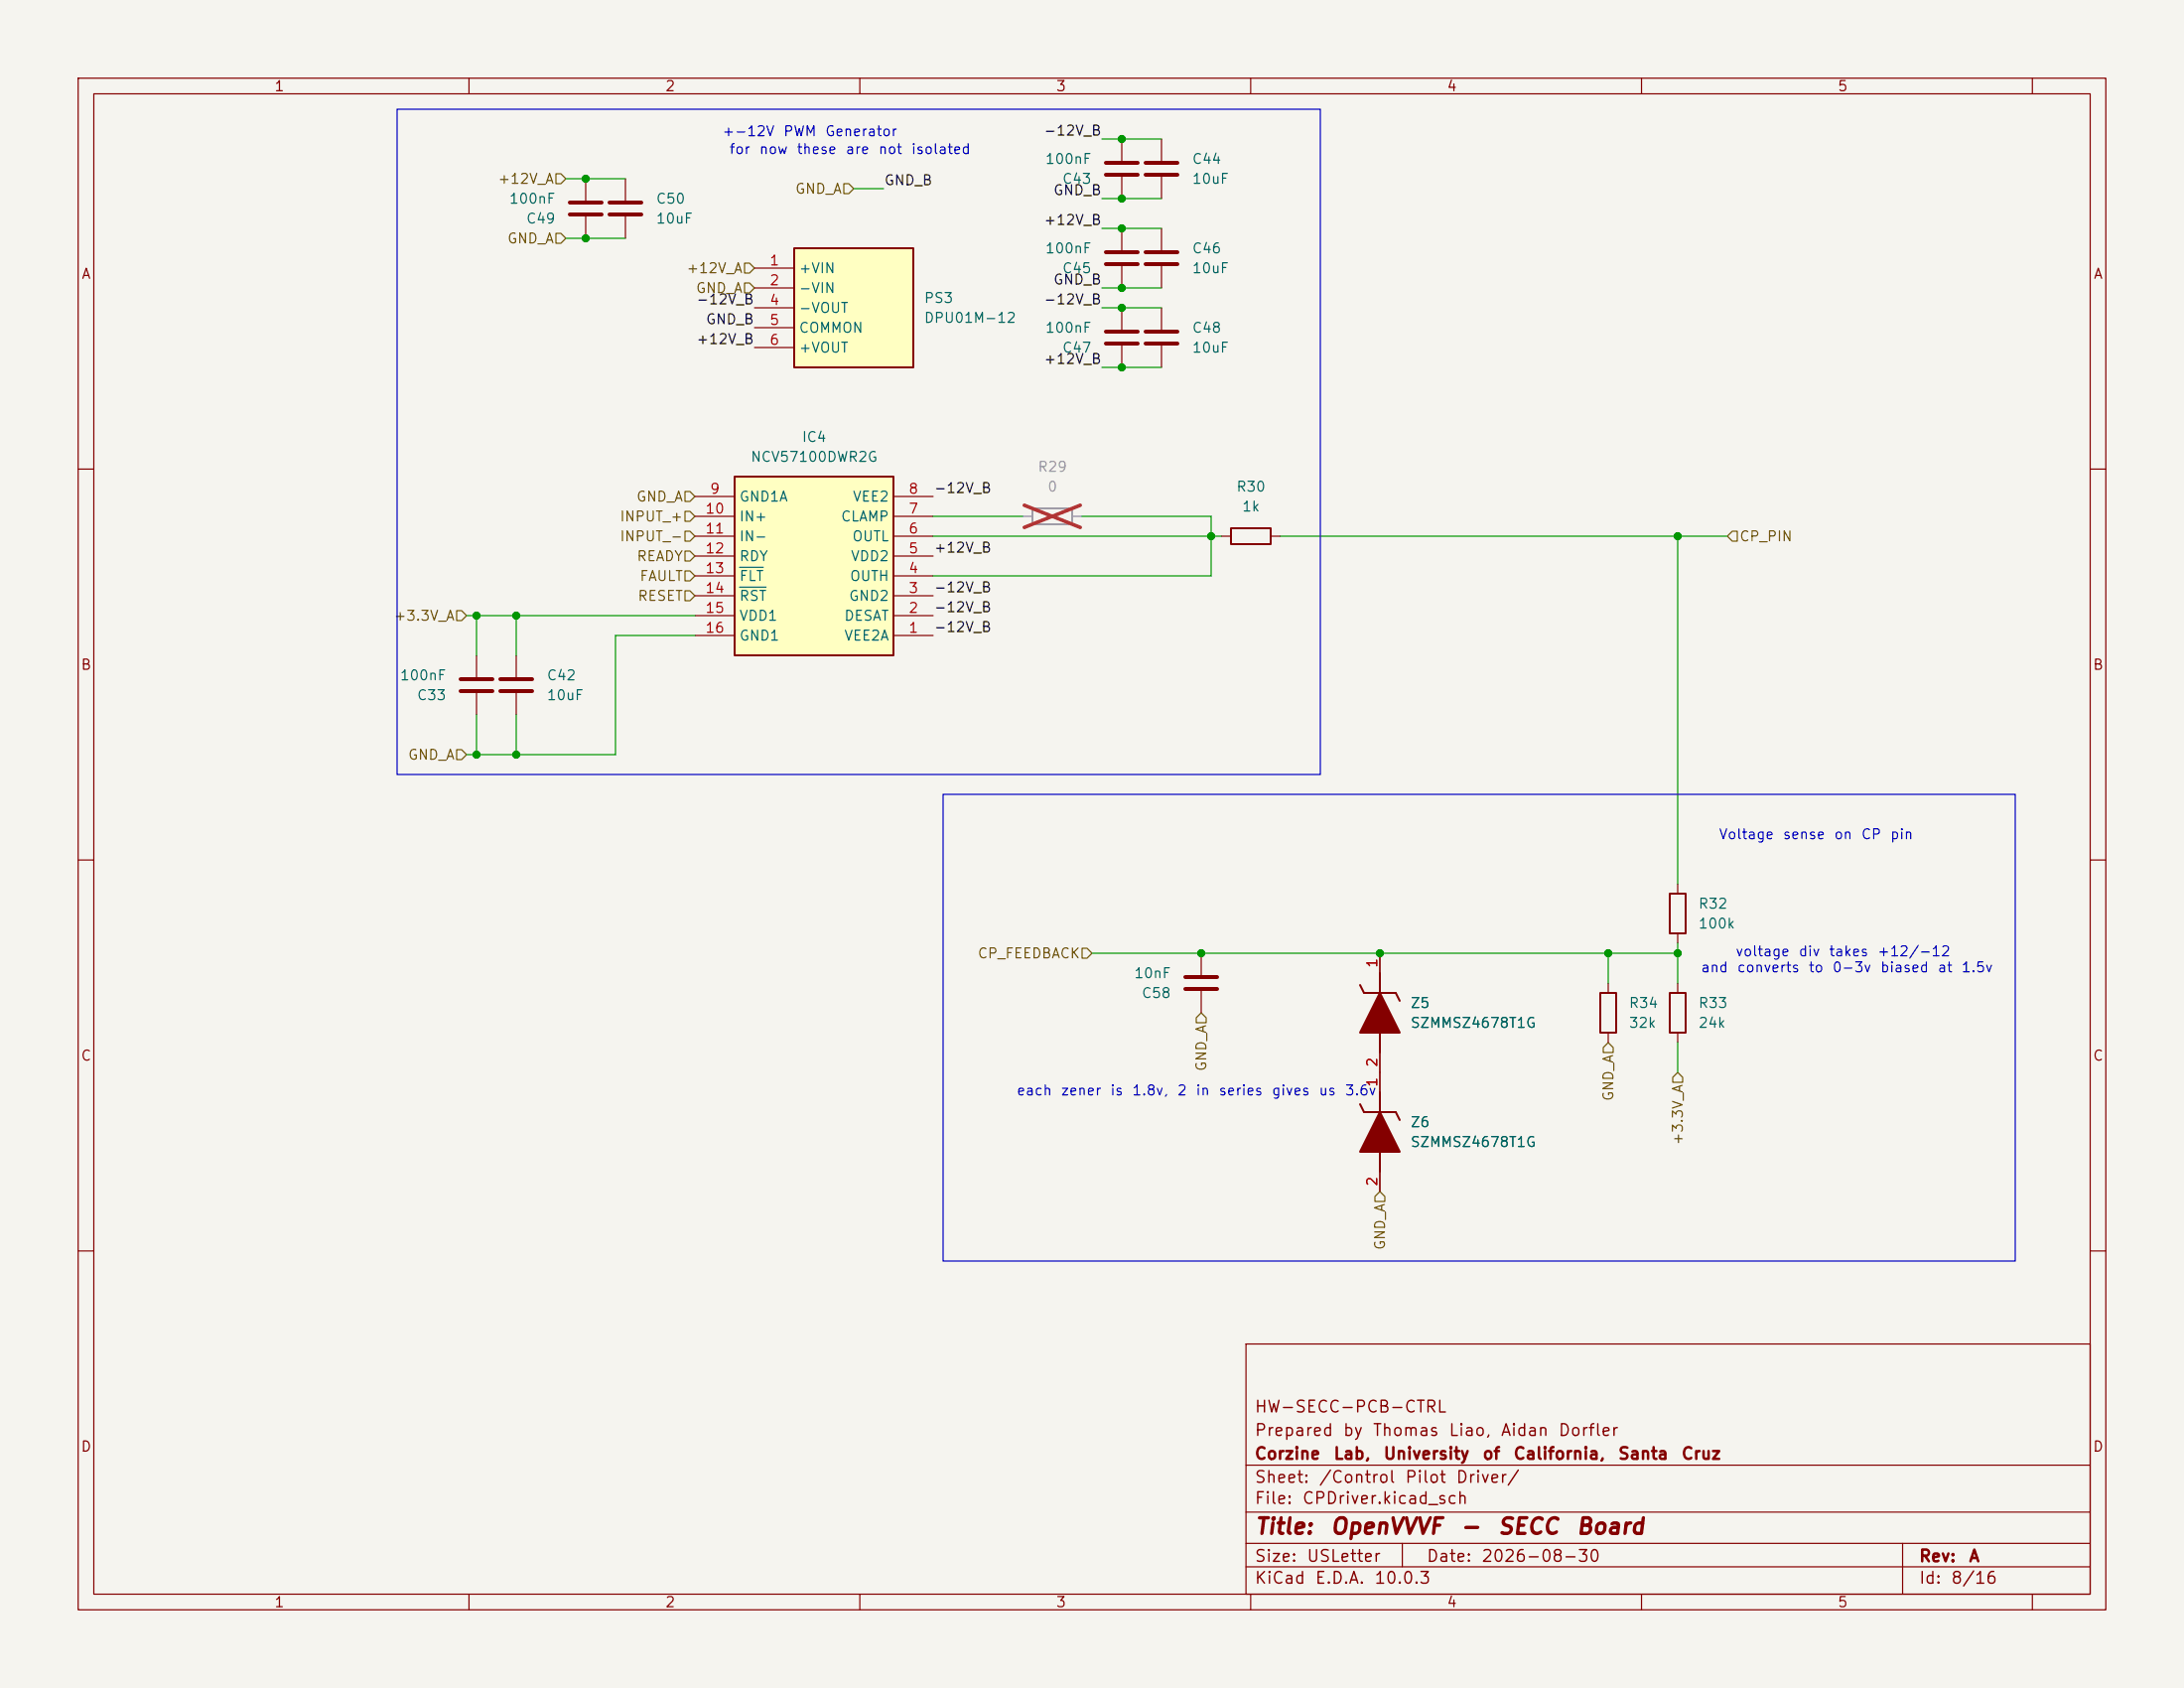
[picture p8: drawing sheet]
<svg xmlns="http://www.w3.org/2000/svg" width="279mm" height="216mm" viewBox="0 0 279 216" stroke-linecap="round" stroke-linejoin="round" font-family="sans-serif">
<path d="M0 0h279.4v215.9h-279.4z" fill="#f5f4ef" stroke="#f5f4ef" stroke-width=".13"/>
<g fill="none" stroke="#840000" stroke-width=".15">
<path d="M10 10h259.4v195.9h-259.4zM12 12h255.4v191.9h-255.4zM60 10v2M110 10v2M160 10v2M210 10v2M260 10v2M148.6 29.2v2.8M148.6 34v2.8M10 60h2M267.4 60h2M10 110h2"/>
<path d="M214.6 113v1.3M214.6 119.4v1.3M267.4 110h2M153.7 121.9v2.8M153.7 126.7v2.8M176.5 121.9v2.6M176.5 134.6v5.1M205.7 125.7v1.3M205.7 132.1v1.3M214.6 125.7v1.3M214.6 132.1v1.3M176.5 149.9v2.5"/>
<path d="M10 160h2M159.4 171.9h108v32h-108zM267.4 160h2M159.4 197.4h108M159.4 193.4h108M159.4 187.4h108M179.4 197.4v3M243.4 197.4v6.5M60 203.9v2M110 203.9v2M159.4 200.4h108M160 203.9v2"/>
<path d="M210 203.9v2M260 203.9v2"/>
</g>
<path d="M146.6 32.3h4M146.6 33.8h4M151.6 126.5h4.1M151.6 125h4.1" fill="none" stroke="#840000" stroke-width=".51"/>
<path d="M213.6 114.3h2v5.1h-2zM174 126l.5 1h4.1l.5 1M176.5 124.5v2.5M176.5 132.1v2.5M176.5 139.7v2.5M204.7 127h2.1v5.1h-2.1zM213.6 127h2v5.1h-2zM174 141.2l.5 1h4.1l.5 1.1M176.5 147.3v2.6" fill="none" stroke="#840000" stroke-width=".25"/>
<g fill="#840000" stroke="#840000" stroke-width=".25">
<path d="M176.5 142.2l2.6 5.1h-5.1z"/>
<path d="M176.5 127l2.6 5.1h-5.1z"/>
</g>
<path d="M101.6 31.8h15.2v15.2h-15.2z" fill="#ffffc2"/>
<path d="M101.6 31.8h15.2v15.2h-15.2zM157.5 67.6h5.1v2h-5.1z" fill="none" stroke="#840000" stroke-width=".25"/>
<path d="M96.5 34.3h5.1M96.5 36.8h5.1M96.5 39.4h5.1M96.5 41.9h5.1M96.5 44.5h5.1M156.2 68.6h1.3M162.6 68.6h1.2" fill="none" stroke="#840000" stroke-width=".15"/>
<path d="M132.1 65h5.1v2.1h-5.1z" fill="none" stroke="#9c9b98" stroke-width=".25"/>
<path d="M130.8 66h1.3M137.2 66h1.2" fill="none" stroke="#9c9b98" stroke-width=".15"/>
<path d="M131 64.6l7.2 2.9M138.2 64.6l-7.2 2.9" fill="none" stroke="#e12e31" stroke-width=".46"/>
<path d="M94 61h20.3v22.8h-20.3z" fill="#ffffc2"/>
<path d="M94 61h20.3v22.8h-20.3z" fill="none" stroke="#840000" stroke-width=".25"/>
<g fill="none" stroke="#840000" stroke-width=".15">
<path d="M143.5 17.8v2.8M148.6 17.8v2.8M74.9 22.9v2.8M74.9 27.7v2.8M80 22.9v2.8M80 27.7v2.8M143.5 22.6v2.8M143.5 29.2v2.8M143.5 34v2.8M143.5 39.4v2.8M148.6 22.6v2.8M148.6 39.4v2.8"/>
<path d="M143.5 44.2v2.8M148.6 44.2v2.8M88.9 78.7h5.1M88.9 76.2h5.1M88.9 73.7h5.1M88.9 71.1h5.1M88.9 68.6h5.1M88.9 66h5.1M88.9 63.5h5.1M114.3 78.7h5.1M114.3 76.2h5.1M114.3 73.7h5.1"/>
<path d="M114.3 71.1h5.1M114.3 68.6h5.1M114.3 66h5.1M114.3 63.5h5.1M61 83.8v2.8M61 88.6v2.8M66 83.8v2.8M66 88.6v2.8M88.9 81.3h5.1M114.3 81.3h5.1M176.5 121.9v2.6M176.5 134.6v5.1"/>
<path d="M176.5 149.9v2.5"/>
</g>
<path d="M94.6 72.6h3M94.6 75.1h3.4" fill="none" stroke="#006464" stroke-width=".15"/>
<g fill="none" stroke="#840000" stroke-width=".51">
<path d="M72.9 27.4h4.1M72.9 25.9h4.1M78 27.4h4M78 25.9h4M141.5 33.8h4M141.5 32.3h4M141.5 20.8h4M141.5 22.4h4M146.6 20.8h4M146.6 22.4h4M141.5 43.9h4M141.5 42.4h4"/>
<path d="M146.6 43.9h4M146.6 42.4h4M58.9 88.4h4.1M58.9 86.9h4.1M64 88.4h4.1M64 86.9h4.1"/>
</g>
<g fill="none" stroke="#725600" stroke-width=".15">
<path d="M71.1 29.8h.7l.6 .7-.6 .6h-.7zM71.1 22.2h.7l.6 .7-.6 .6h-.7zM95.2 36.2h.7l.6 .6-.6 .7h-.7zM95.2 33.7h.7l.6 .6-.6 .6h-.7zM107.9 23.5h.7l.6 .6-.6 .7h-.7zM58.4 78.1h.7l.6 .6-.6 .7h-.7zM87.6 75.6h.7l.6 .6-.6 .6h-.7zM87.6 62.9h.7l.6 .6-.6 .6h-.7zM87.6 70.5h.7l.6 .6-.6 .7h-.7zM87.6 65.4h.7l.6 .6-.6 .7h-.7zM87.6 67.9h.7l.6 .7-.6 .6h-.7zM87.6 73h.7l.6 .7-.6 .6h-.7z"/>
<path d="M221.6 67.9h.6v1.3h-.6l-.6-.6zM58.4 95.9h.7l.6 .6-.6 .7h-.7zM138.4 121.3h.7l.6 .6-.6 .7h-.7zM153.7 129.5l.6 .7v.6h-1.3v-.6zM205.7 133.4l.7 .6v.6h-1.3v-.6zM214.6 137.2l.7 .6v.6h-1.3v-.6zM176.5 152.4l.7 .6v.7h-1.3v-.7z"/>
</g>
<g fill="none" stroke="#009600" stroke-width=".15">
<path d="M141 17.8h7.6M72.4 30.5h7.6M72.4 22.9h7.6M109.2 24.1h3.8M141 39.4h7.6M141 25.4h7.6M141 36.8h7.6M141 29.2h7.6M141 47h7.6M59.7 78.7h29.2M61 78.7v5.1M66 78.7v5.1"/>
<path d="M119.4 66h11.4M119.4 68.6h36.8M138.4 66h16.5v7.7h-35.5M163.8 68.6h57.2M214.6 68.6v44.4M61 91.4v5.1M66 91.4v5.1M88.9 81.3h-10.2v15.2h-19M139.7 121.9h74.9M205.7 121.9v3.8M214.6 120.7v5M214.6 133.4v3.8"/>
</g>
<path d="M50.8 14h118.1v85.1h-118.1zM120.6 101.6h137.2v59.7h-137.2z" fill="none" stroke="#0000c2" stroke-width=".15"/>
<g fill="#009600" stroke="#009600" stroke-width=".13">
<circle cx="153.7" cy="121.9" r=".46"/>
<circle cx="214.6" cy="121.9" r=".46"/>
<circle cx="214.6" cy="68.6" r=".46"/>
<circle cx="205.7" cy="121.9" r=".46"/>
<circle cx="176.5" cy="121.9" r=".46"/>
<circle cx="74.9" cy="30.5" r=".46"/>
<circle cx="61" cy="78.7" r=".46"/>
<circle cx="66" cy="96.5" r=".46"/>
<circle cx="61" cy="96.5" r=".46"/>
<circle cx="66" cy="78.7" r=".46"/>
<circle cx="74.9" cy="22.9" r=".46"/>
<circle cx="143.5" cy="17.8" r=".46"/>
<circle cx="143.5" cy="25.4" r=".46"/>
<circle cx="143.5" cy="29.2" r=".46"/>
<circle cx="154.9" cy="68.6" r=".46"/>
<circle cx="143.5" cy="47" r=".46"/>
<circle cx="143.5" cy="39.4" r=".46"/>
<circle cx="143.5" cy="36.8" r=".46"/>
</g>
<g font-size="2" fill="#840000">
<text x="160.4" y="196.7">Title:</text>
<text x="170.1" y="196.7">OpenVVVF</text>
<text x="186.7" y="196.7">-</text>
<text x="191.5" y="196.7">SECC</text>
<text x="201.5" y="196.7">Board</text>
</g>
<g font-size="1.5" fill="#840000">
<text x="160.4" y="184">Prepared</text>
<text x="160.4" y="181">HW-SECC-PCB-CTRL</text>
<text x="171.7" y="184">by</text>
<text x="175.5" y="184">Thomas</text>
<text x="185.2" y="184">Liao,</text>
<text x="191.9" y="184">Aidan</text>
<text x="199.3" y="184">Dorfler</text>
<text x="160.4" y="190">Sheet:</text>
<text x="160.4" y="187">Corzine</text>
<text x="168.6" y="190">/Control</text>
<text x="170.5" y="187">Lab,</text>
<text x="176.9" y="187">University</text>
<text x="179.6" y="190">Pilot</text>
<text x="186.2" y="190">Driver/</text>
<text x="189.6" y="187">of</text>
<text x="193.5" y="187">California,</text>
<text x="206.9" y="187">Santa</text>
<text x="215" y="187">Cruz</text>
<text x="160.4" y="192.7">File:</text>
<text x="166.5" y="192.7">CPDriver.kicad_sch</text>
<text x="160.4" y="202.9">KiCad</text>
<text x="160.4" y="200.1">Size:</text>
<text x="167.1" y="200.1">USLetter</text>
<text x="168.1" y="202.9">E.D.A.</text>
<text x="175.7" y="202.9">10.0.3</text>
<text x="182.4" y="200.1">Date:</text>
<text x="189.4" y="200.1">2026-08-30</text>
<text x="245.4" y="200.1">Rev:</text>
<text x="245.4" y="202.9">Id:</text>
<text x="249.5" y="202.9">8/16</text>
<text x="251.8" y="200.1">A</text>
</g>
<g font-size="1.3" fill="#840000">
<text x="35" y="12">1</text>
<text x="85" y="12">2</text>
<text x="135" y="12">3</text>
<text x="185" y="12">4</text>
<text x="235" y="12">5</text>
<text x="10.3" y="36">A</text>
<text x="267.7" y="36">A</text>
<text x="10.3" y="86">B</text>
<text x="267.7" y="86">B</text>
<text x="10.3" y="136">C</text>
<text x="267.7" y="136">C</text>
<text x="10.3" y="186">D</text>
<text x="267.7" y="186">D</text>
<text x="35" y="205.9">1</text>
<text x="85" y="205.9">2</text>
<text x="135" y="205.9">3</text>
<text x="185" y="205.9">4</text>
<text x="235" y="205.9">5</text>
</g>
<g font-size="1.3" fill="#0000c2">
<text x="92.3" y="17.7">+-12V</text>
<text x="100.1" y="17.7">PWM</text>
<text x="105.5" y="17.7">Generator</text>
<text x="93.2" y="20">for</text>
<text x="97" y="20">now</text>
<text x="101.8" y="20">these</text>
<text x="108.1" y="20">are</text>
<text x="112.3" y="20">not</text>
<text x="116.5" y="20">isolated</text>
<text x="219.8" y="107.7">Voltage</text>
<text x="228" y="107.7">sense</text>
<text x="234.5" y="107.7">on</text>
<text x="238" y="107.7">CP</text>
<text x="241.7" y="107.7">pin</text>
<text x="217.5" y="124.7">and</text>
<text x="221.9" y="122.6">voltage</text>
<text x="222.1" y="124.7">converts</text>
<text x="230" y="122.6">div</text>
<text x="231.3" y="124.7">to</text>
<text x="233.9" y="122.6">takes</text>
<text x="234.3" y="124.7">0-3v</text>
<text x="240.1" y="122.6">+12/-12</text>
<text x="240.4" y="124.7">biased</text>
<text x="247.8" y="124.7">at</text>
<text x="250.8" y="124.7">1.5v</text>
<text x="130" y="140.4">each</text>
<text x="135.6" y="140.4">zener</text>
<text x="141.9" y="140.4">is</text>
<text x="144.7" y="140.4">1.8v,</text>
<text x="150.5" y="140.4">2</text>
<text x="152.9" y="140.4">in</text>
<text x="155.8" y="140.4">series</text>
<text x="162.6" y="140.4">gives</text>
<text x="168.6" y="140.4">us</text>
<text x="172" y="140.4">3.6v</text>
</g>
<g font-size="1.3" fill="#0f0f0f">
<text x="133.4" y="17.7">-12V_B</text>
<text x="113" y="24">GND_B</text>
<text x="133.4" y="29.1">+12V_B</text>
<text x="134.7" y="25.3">GND_B</text>
<text x="89" y="39.2">-12V_B</text>
<text x="90.2" y="41.8">GND_B</text>
<text x="133.4" y="39.2">-12V_B</text>
<text x="134.7" y="36.7">GND_B</text>
<text x="89" y="44.3">+12V_B</text>
<text x="133.4" y="46.9">+12V_B</text>
<text x="119.4" y="63.4">-12V_B</text>
<text x="119.4" y="71">+12V_B</text>
<text x="119.4" y="76.1">-12V_B</text>
<text x="119.4" y="78.6">-12V_B</text>
<text x="119.4" y="81.2">-12V_B</text>
</g>
<g font-size="1.3" fill="#725600">
<text x="63.6" y="23.8">+12V_A</text>
<text x="101.6" y="25.1">GND_A</text>
<text x="64.8" y="31.5">GND_A</text>
<text x="87.7" y="35.3">+12V_A</text>
<text x="88.9" y="37.8">GND_A</text>
<text x="81.3" y="64.5">GND_A</text>
<text x="79.2" y="67">INPUT_+</text>
<text x="79.2" y="69.6">INPUT_-</text>
<text x="222.4" y="69.6">CP_PIN</text>
<text x="81.4" y="72.1">READY</text>
<text x="81.5" y="77.2">RESET</text>
<text x="81.7" y="74.6">FAULT</text>
<text x="50.3" y="79.7">+3.3V_A</text>
<text x="52.1" y="97.5">GND_A</text>
<text x="125" y="122.9">CP_FEEDBACK</text>
<text x="154.6" y="137.1" transform="rotate(-90 154.6 137.1)">GND_A</text>
<text x="206.7" y="140.9" transform="rotate(-90 206.7 140.9)">GND_A</text>
<text x="215.6" y="146.6" transform="rotate(-90 215.6 146.6)">+3.3V_A</text>
<text x="177.5" y="160" transform="rotate(-90 177.5 160)">GND_A</text>
</g>
<g font-size="1.3" fill="#006464">
<text x="133.6" y="21.3">100nF</text>
<text x="135.8" y="23.8">C43</text>
<text x="152.4" y="21.3">C44</text>
<text x="152.4" y="23.8">10uF</text>
<text x="65" y="26.4">100nF</text>
<text x="67.2" y="28.9">C49</text>
<text x="83.8" y="26.4">C50</text>
<text x="83.8" y="28.9">10uF</text>
<text x="102.1" y="35.3">+VIN</text>
<text x="133.6" y="32.7">100nF</text>
<text x="135.8" y="35.3">C45</text>
<text x="152.4" y="32.7">C46</text>
<text x="152.4" y="35.3">10uF</text>
<text x="102.1" y="37.8">-VIN</text>
<text x="102.1" y="40.3">-VOUT</text>
<text x="118.1" y="41.6">DPU01M-12</text>
<text x="118.1" y="39.1">PS3</text>
<text x="102.1" y="42.9">COMMON</text>
<text x="102.1" y="45.4">+VOUT</text>
<text x="133.6" y="42.9">100nF</text>
<text x="135.8" y="45.4">C47</text>
<text x="152.4" y="42.9">C48</text>
<text x="152.4" y="45.4">10uF</text>
<text x="95.9" y="59.4">NCV57100DWR2G</text>
<text x="102.5" y="56.9">IC4</text>
<text x="94.5" y="64.5">GND1A</text>
<text x="109" y="64.5">VEE2</text>
<text x="158.1" y="63.2">R30</text>
<text x="158.8" y="65.7">1k</text>
<text x="94.5" y="67">IN+</text>
<text x="94.5" y="69.6">IN-</text>
<text x="107.5" y="67">CLAMP</text>
<text x="108.9" y="69.6">OUTL</text>
<text x="94.5" y="72.1">RDY</text>
<text x="94.5" y="74.6">FLT</text>
<text x="94.5" y="77.2">RST</text>
<text x="108.5" y="77.2">GND2</text>
<text x="108.6" y="74.6">OUTH</text>
<text x="108.8" y="72.1">VDD2</text>
<text x="94.5" y="79.7">VDD1</text>
<text x="94.5" y="82.3">GND1</text>
<text x="107.9" y="82.3">VEE2A</text>
<text x="107.9" y="79.7">DESAT</text>
<text x="51.1" y="87.3">100nF</text>
<text x="53.2" y="89.9">C33</text>
<text x="69.9" y="87.3">C42</text>
<text x="69.9" y="89.9">10uF</text>
<text x="217.2" y="116.5">R32</text>
<text x="217.2" y="119.1">100k</text>
<text x="145" y="125.4">10nF</text>
<text x="146" y="128">C58</text>
<text x="180.3" y="131.8">SZMMSZ4678T1G</text>
<text x="180.3" y="129.2">Z5</text>
<text x="208.3" y="131.8">32k</text>
<text x="208.3" y="129.2">R34</text>
<text x="217.2" y="131.8">24k</text>
<text x="217.2" y="129.2">R33</text>
<text x="180.3" y="147">SZMMSZ4678T1G</text>
<text x="180.3" y="144.5">Z6</text>
</g>
<g font-size="1.3" fill="#a90000">
<text x="98.4" y="34.3">1</text>
<text x="98.4" y="36.8">2</text>
<text x="98.4" y="39.3">4</text>
<text x="98.4" y="41.9">5</text>
<text x="98.4" y="44.4">6</text>
<text x="90.7" y="63.5">9</text>
<text x="116.1" y="63.5">8</text>
<text x="90.1" y="66">10</text>
<text x="90.1" y="68.6">11</text>
<text x="90.1" y="71.1">12</text>
<text x="116.1" y="71.1">5</text>
<text x="116.1" y="68.6">6</text>
<text x="116.1" y="66">7</text>
<text x="90.1" y="73.6">13</text>
<text x="90.1" y="76.2">14</text>
<text x="116.1" y="76.2">3</text>
<text x="116.1" y="73.6">4</text>
<text x="90.1" y="78.7">15</text>
<text x="90.1" y="81.3">16</text>
<text x="116.1" y="81.3">1</text>
<text x="116.1" y="78.7">2</text>
<text x="176.5" y="123.9" transform="rotate(-90 176.5 123.9)">1</text>
<text x="176.5" y="136.6" transform="rotate(-90 176.5 136.6)">2</text>
<text x="176.5" y="139.1" transform="rotate(-90 176.5 139.1)">1</text>
<text x="176.5" y="151.8" transform="rotate(-90 176.5 151.8)">2</text>
</g>
<g font-size="1.3" fill="#939391">
<text x="132.7" y="60.7">R29</text>
<text x="133.9" y="63.2">0</text>
</g>
</svg>
